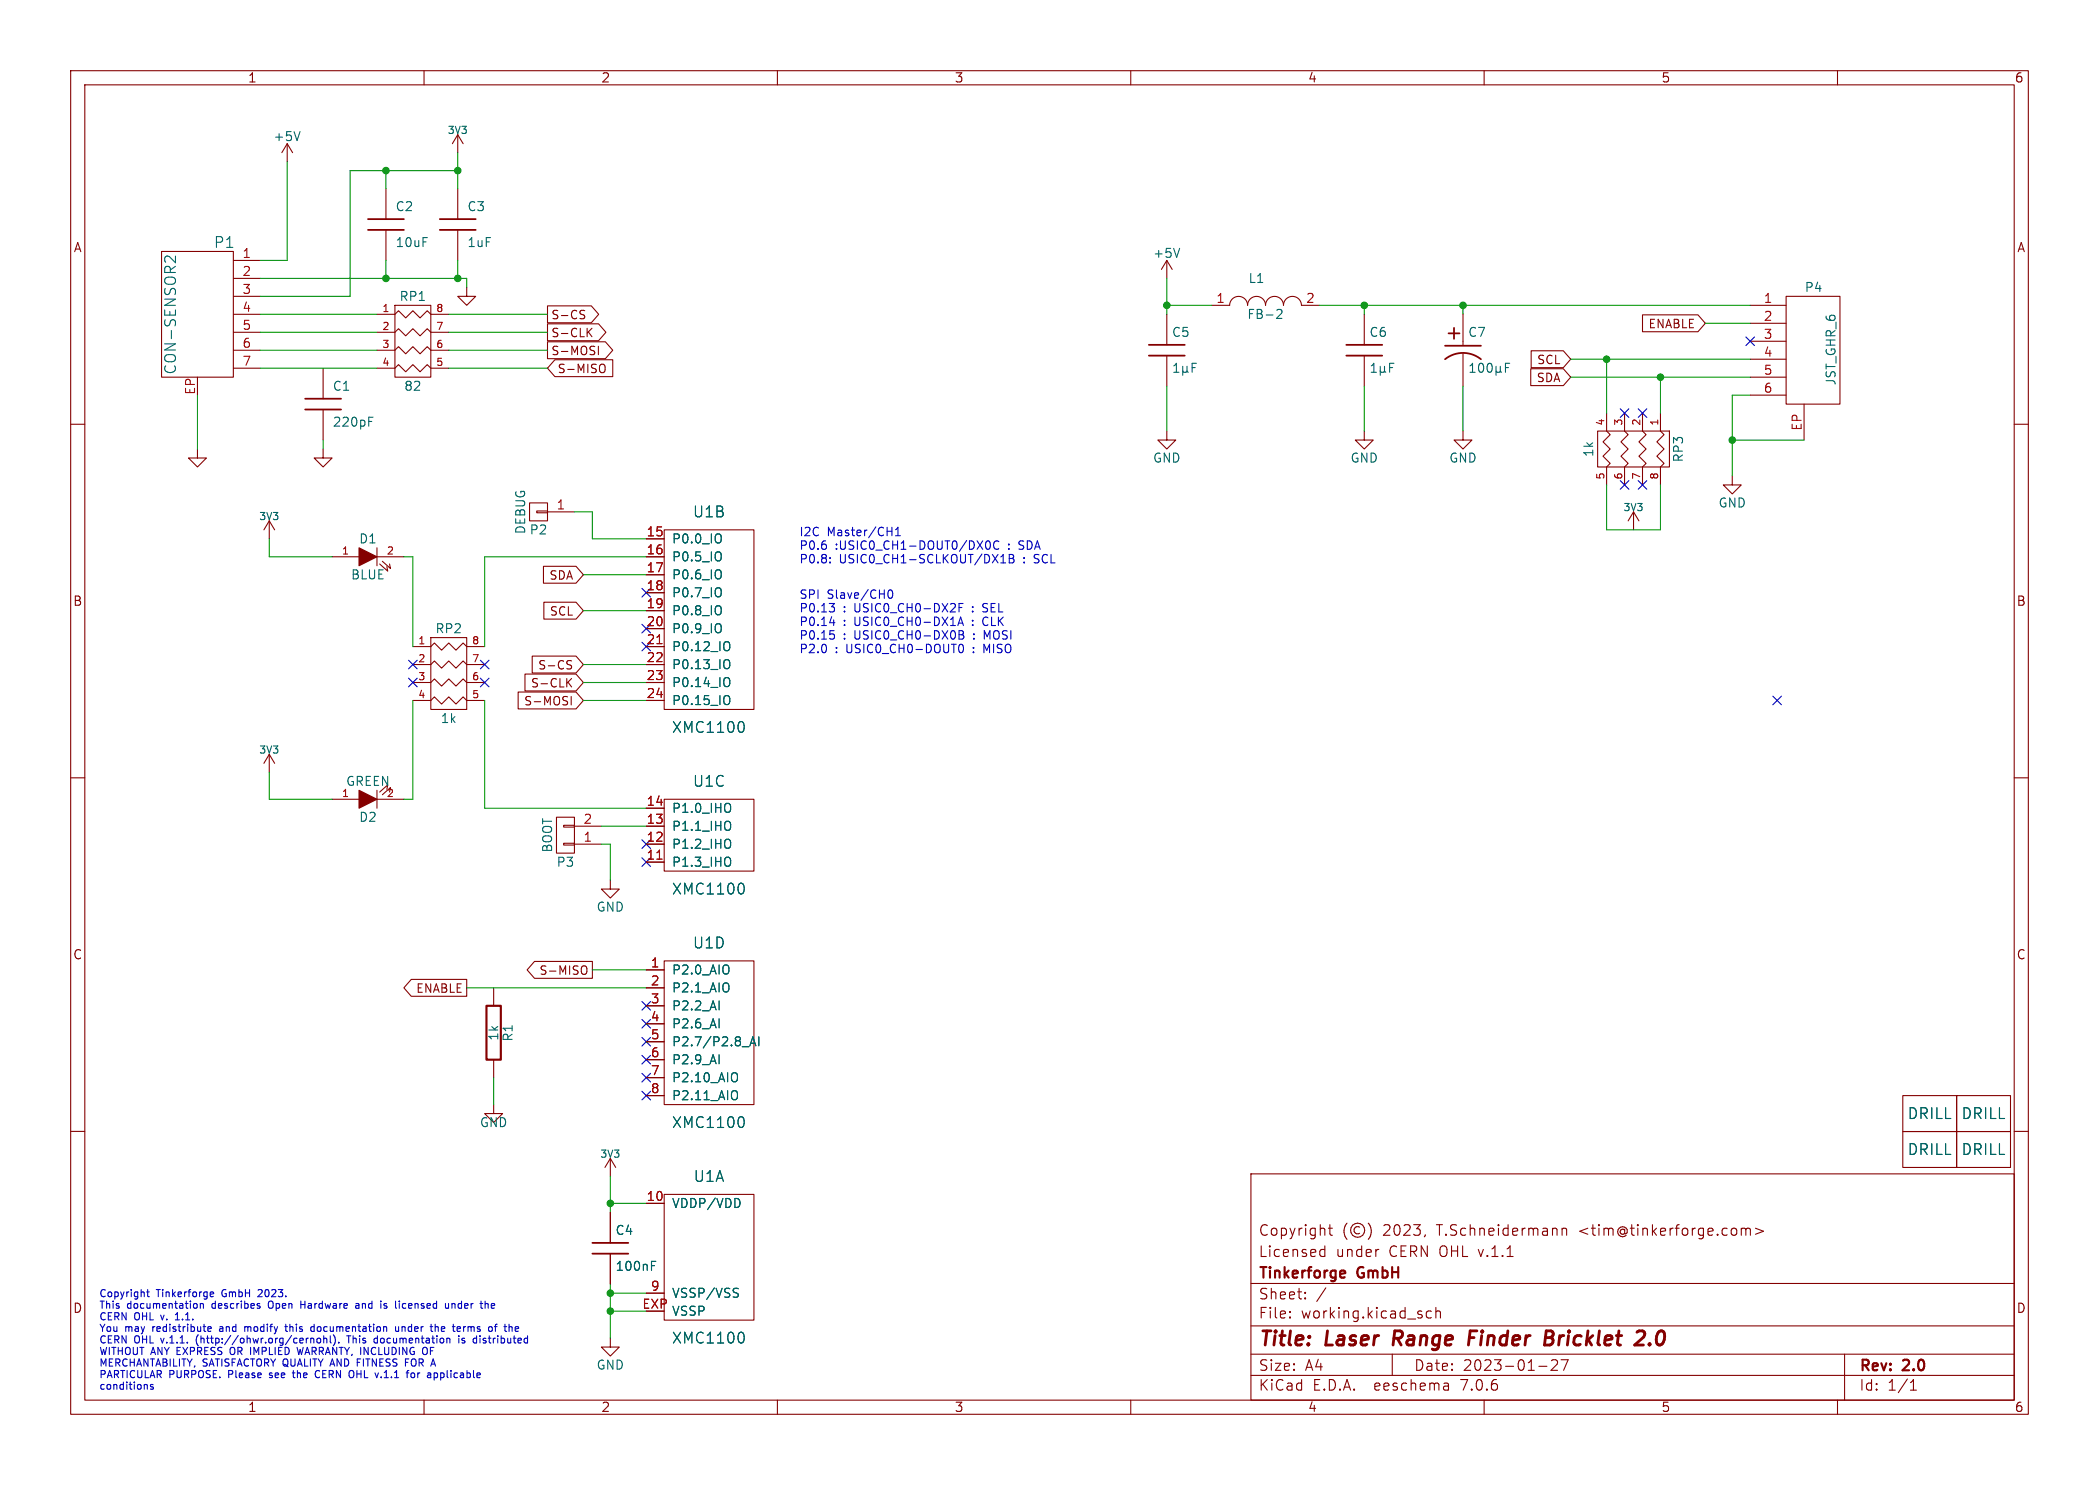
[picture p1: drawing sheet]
<svg xmlns="http://www.w3.org/2000/svg" width="297mm" height="210mm" viewBox="0 0 297 210" stroke-linecap="round" stroke-linejoin="round" font-family="sans-serif">
<g fill="none" stroke="#840000" stroke-width=".15">
<path d="M10 10h277v190h-277zM12 12h273v186h-273zM60 10v2M64.8 19.1l-.8 1.2M64.8 19.1v2.5M64.8 19.1l.7 1.2M110 10v2M160 10v2M210 10v2M260 10v2M22.9 35.6h10.1v17.7h-10.1zM33 36.8h3.8"/>
<path d="M33 39.4h3.8M40.6 20.3l-.7 1.3M40.6 20.3v2.6M40.6 20.3l.8 1.3M54.6 26.7v4.3M54.6 32.5v4.3M64.8 26.7v4.3M64.8 32.5v4.3M165.1 36.8v2.6M165.1 36.8l-.8 1.3M165.1 36.8l.8 1.3M10 60h2"/>
<path d="M33 44.5h3.8M33 47h3.8M33 49.5h3.8M33 52.1h3.8M33 41.9h3.8M45.7 52.1v4.3M45.7 57.9v4.3M53.3 52.1h2.6l.5-.5 1 1 1-1 1 1 1.1-1 .5 .5h2.5M53.3 49.5h2.6l.5-.5 1 1 1-1 1 1 1.1-1 .5 .5h2.5M53.3 47h2.6l.5-.5 1 1 1-1 1 1 1.1-1 .5 .5h2.5M53.3 44.5h2.6l.5-.6 1 1.1 1-1.1 1 1.1 1.1-1.1 .5 .6h2.5M55.9 43.2h5.1v10.1h-5.1z"/>
<path d="M66 40.6v1.3h1.3l-1.3 1.3-1.2-1.3h1.2M77.5 45.8h7.2l1 1.2-1 1.2h-7.2zM77.5 43.3h6.2l1 1.2-1 1.1h-6.2zM77.5 48.3h8.2l1 1.2-1 1.2h-8.2zM78.5 50.9h8.2v2.4h-8.2l-1-1.2zM82.3 44.5l.3 .1 .1 .3-.2 .2h-.3M82.3 43.9h.4M83.2 46.9l.6 .7M83.8 46.4l-.7 .7M84.7 49v1.2M85.1 51.5a.4 .4 0 0 1 .5 .4v.4a.4 .4 0 0 1-.5 .4M165.1 44.5v4.3"/>
<path d="M165.1 50.3v4.3M171.4 43.2h2.6a1.27 1.27 0 0 1 1.3-1.3 1.27 1.27 0 0 1 1.2 1.3 1.27 1.27 0 0 1 1.3-1.3 1.27 1.27 0 0 1 1.3 1.3 1.27 1.27 0 0 1 1.2-1.3 1.27 1.27 0 0 1 1.3 1.3 1.27 1.27 0 0 1 1.3-1.3 1.27 1.27 0 0 1 1.2 1.3h2.6M193 44.5v4.3M193 50.3v4.3M207 44.5v4.3M207 50v4.6M216.6 52.1h4.6l1 1.2-1 1.2h-4.6zM216.7 49.6h4.5l1 1.2-1 1.2h-4.5zM227.3 58.4v2.6l.5 .5-1 1 1 1-1 1 1 1-.5 .5v2.6M229.9 58.4v2.6l.5 .5-1 1 1 1-1 1 1 1-.5 .5v2.6M232.4 44.5h7.9l1 1.2-1 1.2h-7.9zM232.4 58.4v2.6l.5 .5-1 1 1 1-1 1 1 1-.5 .5v2.6"/>
<path d="M234.9 58.4v2.6l.6 .5-1.1 1 1.1 1-1.1 1 1.1 1-.6 .5v2.6M247.6 43.2h5.1M247.6 45.7h5.1M247.6 48.3h5.1M247.6 50.8h5.1M247.6 53.3h5.1M247.6 55.9h5.1M252.7 41.9h7.6v15.3h-7.6zM255.3 57.2v5M285 60h2M27.9 63.5v1.3h1.3l-1.3 1.2-1.2-1.2h1.2M38.1 73.7l-.8 1.2"/>
<path d="M38.1 73.7v2.5M38.1 73.7l.8 1.2M45.7 63.5v1.3h1.3l-1.3 1.2-1.3-1.2h1.3M47 78.7h3.8M53.3 77.5v2.5M53.3 78.7h3.8M53.7 79.8l1.2 1-.2-.7M54.1 79.4l1.1 1-.1-.6M74.9 71.1h2.6v2.6h-2.6zM75.9 72.3h1.6v.2h-1.6zM77.5 72.4h3.8M91.4 76.2h2.6"/>
<path d="M91.4 78.7h2.6M94 74.9h12.7v25.4h-12.7zM165.1 61v1.2h1.3l-1.3 1.3-1.3-1.3h1.3M193 61v1.2h1.3l-1.3 1.3-1.2-1.3h1.2M207 61v1.2h1.3l-1.3 1.3-1.3-1.3h1.3M226.1 61h10.1v5h-10.1zM231.1 72.4l-.7 1.3M231.1 72.4v2.5M231.1 72.4l.8 1.3M245.1 67.3v1.3h1.3l-1.3 1.3-1.3-1.3h1.3M58.4 99.1h2.6l.5-.5 1 1 1-1 1 1 1-1 .5 .5h2.6M58.4 96.5h2.6l.5-.5 1 1 1-1 1 1 1-1 .5 .5h2.6"/>
<path d="M58.4 94h2.6l.5-.5 1 1 1-1 1 1 1-1 .5 .5h2.6M58.4 91.4h2.6l.5-.5 1 1 1-1 1 1 1-1 .5 .5h2.6M61 90.2h5v10.1h-5zM73.3 97.9h8.2l1 1.2-1 1.2h-8.2zM74.3 95.3h7.2l1 1.2-1 1.2h-7.2zM75.3 92.8h6.2l1 1.2-1 1.2h-6.2zM76.9 80.1h4.6l1 1.2-1 1.2h-4.6zM77 85.2h4.5l1 1.2-1 1.2h-4.5zM80.4 96.5l.5 .6M80.4 94l.4 .1 .1 .3-.2 .2h-.3M80.4 93.4l.5 .1M80.8 98.5v1.2"/>
<path d="M80.9 96l-.7 .6M91.4 81.3h2.6M91.4 83.8h2.6M91.4 86.4h2.6M91.4 88.9h2.6M91.4 91.4h2.6M91.4 94h2.6M91.4 96.5h2.6M91.4 99.1h2.6M10 110h2M38.1 106.7v2.5M38.1 106.7l-.8 1.3"/>
<path d="M38.1 106.7l.8 1.3M47 113h3.8M53.3 111.8v2.5M53.3 113h3.8M54.7 111.6l.2-.6-1.2 1M55.1 112l.1-.6-1.1 1M78.7 115.6h2.6v5.1h-2.6zM79.8 116.7h1.5v.3h-1.5zM79.8 119.3h1.5v.2h-1.5zM81.3 119.4h3.8M81.3 116.8h3.8M91.4 119.4h2.6"/>
<path d="M91.4 116.8h2.6M91.4 114.3h2.6M94 113h12.7v10.2h-12.7zM285 110h2M58.2 138.5h7.8v2.4h-7.8l-1.1-1.2zM69.8 139.7v2.5M75.6 136h8.2v2.4h-8.2l-1-1.2zM82.5 136.6a.4 .4 0 0 1 .5 .4v.4a.4 .4 0 0 1-.5 .4M86.4 124.5v1.2h1.2l-1.2 1.3-1.3-1.3h1.3M91.4 121.9h2.6M91.4 137.2h2.6M91.4 139.7h2.6"/>
<path d="M94 135.9h12.7v20.3h-12.7zM10 160h2M69.8 156.2v1.3h1.3l-1.3 1.3-1.2-1.3h1.2M69.8 149.9v2.5M91.4 142.2h2.6M91.4 144.8h2.6M91.4 147.3h2.6M91.4 149.9h2.6M91.4 152.4h2.6M91.4 154.9h2.6M269.2 154.9h7.7v5.1h-7.7zM276.9 154.9h7.6v5.1h-7.6z"/>
<path d="M285 160h2M86.4 163.8v2.6M86.4 171.5v4.3M86.4 177.3v4.3M86.4 163.8l-.8 1.3M86.4 163.8l.7 1.3M91.4 170.2h2.6M94 168.9h12.7v17.8h-12.7zM177 166h108v32h-108zM186.9 177.6l.1 .1 .5-.1M186.9 176.8l.1-.1 .5 .1M187.5 176.2v1.5"/>
<path d="M188 173.7h.5M188.2 173.2v1.3v.1l.3 .1M190.6 173a1.72 1.72 0 0 0 0 2.3M192.4 173.6a.52 .52 0 0 0-.8 .4 .52 .52 0 0 0 .8 .4M193.6 173a1.72 1.72 0 0 1 0 2.3M195 176.7h.1M201.7 174.6l-.2 .3M221 173.8a.37 .37 0 0 1 .7 .1v.8M221 173.7v1M246.4 173.8a.37 .37 0 0 1 .6 .1M246.4 173.7v1M247 173.9l.2-.2 .4 .1 .1 .9"/>
<path d="M247 173.9v.8M248.4 173.7l1.1 .4-1.1 .5M269.2 160h7.7v5.1h-7.7zM276.9 160h7.6v5.1h-7.6zM60 198v2M86.4 189.2v1.3h1.2l-1.2 1.3-1.3-1.3h1.3M91.4 182.9h2.6M110 198v2M160 198v2M177 194.5h108M177 191.5h108M177 187.5h108"/>
<path d="M177 181.5h108M182.5 186.3h.1l-.1 .1M182.5 186.3v.1M182.5 185.5v.1M182.5 185.5h.1l-.1 .1M184.7 183.6v.1M184.7 183.6h-.1l.1 .1M184.7 182.8v.1M184.7 182.8h-.1l.1 .1M187.6 182.1l-1.3 2M197 191.5v3M202.5 185.5l-.4-.1-.3 .3v.4l.2 .2 .1 .1 .4-.1"/>
<path d="M203.2 185.5a.37 .37 0 0 1 .6 .1v.8M203.2 184.9v1.5M204.9 195.7l.1 .9M205 196.5l-.2 .1M205 196h-.2M210 198v2M217.7 193.2h1.2M219.5 192.4l.2-.1 .5 .1a.41 .41 0 0 1 .1 .5l-.8 .9h.9M220.9 192.3h1l-.7 1.5M260 198v2M261 191.5v6.5M270.3 196.6h.9"/>
<path d="M270.3 195.5l.4-.4v1.5"/>
<circle cx="192.1" cy="174" r="1"/>
</g>
<path d="M197.4 188.2l-.3 2M207.9 189.2h.7M209 188.2h-1l-.2 2M218.7 189.2h.6M218.8 188.2h.7a.49 .49 0 0 1 .3 .5 .49 .49 0 0 1-.5 .5M219.3 189.2l.3 .1a.58 .58 0 0 1-.3 .9h-.8M232.4 188.2a.45 .45 0 0 1 .3 .6l-.1 .3-1.3 1.1h1.2M233.4 190l.1 .1-.1 .1M233.4 190l-.1 .1 .1 .1M233.4 190v.2" fill="none" stroke="#840000" stroke-width=".4"/>
<path d="M68.8 142.2h2.1v7.7h-2.1zM190.1 179.7l.2 .1v.2l-.7 .2M190.3 180.6l-.2 .1" fill="none" stroke="#840000" stroke-width=".3"/>
<g fill="none" stroke="#006464" stroke-width=".15">
<path d="M42.5 18.6l-.5 1.3M24.8 36.2v1l-.8-.9a.41 .41 0 0 0-.7 .2v.4M166.9 35.1l-.4 1.3M52.2 59.6h.4M52.2 59h.6M166.1 52.6h.7M166.1 51.7l.4-.3v1.2M167.4 52.5l.1 .1h.3l.2-.1M167.4 51.8v1.3M168 52.5l.1 .1M168 51.8v.7M168.7 52h.4"/>
<path d="M169.3 51.4h-.6v1.2M180.7 43.8h.5l.1 .1 .1 .2-.1 .2-.7 .7h.8M194 52.6h.8M194 51.7l.4-.3v1.2M195.3 52.5l.2 .1h.2l.2-.1M195.3 51.8v1.3M195.9 52.5l.2 .1M195.9 51.8v.7M196.6 52h.5M197.2 51.4h-.6v1.2M208 52.6h.7M208 51.7l.4-.3v1.2"/>
<path d="M209.3 51.5l.2-.1a.69 .69 0 0 1 .3 1.1l-.2 .1a.68 .68 0 0 1-.3-1.1zM210.6 51.4h.1a.69 .69 0 0 1 .3 1.1l-.2 .1a.69 .69 0 0 1-.3-1.1zM211.7 52.5l.2 .1h.2l.2-.1M211.7 51.8v1.3M212.3 52.5l.2 .1M212.3 51.8v.7M213 52h.4M213.6 51.4h-.6v1.2M102 75.7v.9M102 78.2v.9M102 80.8v.9M102 83.3v.9"/>
<path d="M102 85.9v.9M102 88.4v.9M103 90.7l.1 .1a.81 .81 0 0 1-.1 1.2M103 93.3l.1 .1a.81 .81 0 0 1-.1 1.2M103 95.8l.1 .1a.81 .81 0 0 1-.1 1.2M103 98.4h.1a.81 .81 0 0 1-.1 1.2M103.2 113.7a.9 .9 0 0 1 0 1.1M103.2 116.2a.9 .9 0 0 1 0 1.2M103.2 118.8a.9 .9 0 0 1 0 1.1M105.1 102.1a1.14 1.14 0 0 1 0 1.4M103.2 121.3a.9 .9 0 0 1 0 1.1M105.1 125a1.14 1.14 0 0 1 0 1.4"/>
<path d="M104.2 151.8a.9 .9 0 0 1 0 1.1M104.2 154.3a.9 .9 0 0 1 0 1.2M105 148h1M105.1 158a1.14 1.14 0 0 1 0 1.4M106.1 147.9l.4-1.3 .4 1.3M106.2 147.5h.6M107.4 146.6v1.3M92.2 179h.4M92.2 178.4h.6M104.7 169.8v.7M104 182.2l.5 .1M104.2 182.9l.3 .2-.1 .2-.2 .2"/>
<path d="M105.1 188.5a1.14 1.14 0 0 1 0 1.4"/>
</g>
<g fill="#840000" stroke="#840000" stroke-width=".15">
<path d="M50.8 111.8l2.5 1.2-2.5 1.3z"/>
<path d="M50.8 77.5l2.5 1.2-2.5 1.3z"/>
</g>
<g fill="none" stroke="#840000" stroke-width=".25">
<path d="M52.1 32.5h5M52.1 31h5M62.2 32.5h5.1M62.2 31h5.1M43.2 57.9h5.1M43.2 56.4h5.1M162.6 50.3h5M162.6 48.8h5M190.5 50.3h5.1M190.5 48.8h5.1M204.5 48.9h5M204.5 50.8a4.1 4.1 0 0 1 5 0"/>
<path d="M83.8 177.3h5.1M83.8 175.8h5.1"/>
</g>
<path d="M93 91h.7M93 121.5h.7" fill="none" stroke="#a90000" stroke-width=".15"/>
<g fill="none" stroke="#0000c2" stroke-width=".15">
<path d="M117.5 79.5v.1M117.5 78.9v.1M125.5 75.1h.7M126.2 74.6v1.2M126.7 75.8h.7M126.7 74.9l.4-.3v1.2M139.6 76.6l.1-.1a.64 .64 0 0 1 .4 .6 .64 .64 0 0 1-.4 .6l-.1-.1-.1-.4zM141.3 76.6a.48 .48 0 0 0-.6 0 .48 .48 0 0 0-.1 .6 .45 .45 0 0 0 .2 .4 .45 .45 0 0 0 .5 0M141.6 79.6h.7M141.6 78.8l.4-.4v1.2M142.8 78.4v1.2h.5l.2-.2a.31 .31 0 0 0-.3-.4M142.8 79h.4"/>
<path d="M143.2 78.4l.2 .2v.3l-.2 .1M117.4 88.1h.7M117.5 89.2h.5M117.8 85.8l.3 .2v.3l-.3 .2M117.8 89.6l.3 .3v.3l-.3 .2M118 87.7v.8M118.1 85.3l-.4 .5M125.8 83.5l.1-.1a.64 .64 0 0 1 .4 .6 .64 .64 0 0 1-.4 .6l-.1-.1-.2-.3zM135.5 88.5l.4-1.2 .4 1.2M135.6 88.1h.6M135.7 85.9h.4M135.7 89.2h.4l.2 .1v.2l-.2 .3a.32 .32 0 0 1 .3 .2 .32 .32 0 0 1-.2 .4h-.5z"/>
<path d="M135.7 91.3l.2-.2a.64 .64 0 0 1 .4 .6 .64 .64 0 0 1-.4 .6l-.2-.2M135.7 89.8h.4M136.3 85.3h-.6v1.2M137.6 86.4v.1M137.6 85.8v.1M137.6 87.7v.1M137.6 88.3v.2M137.7 92.2v.1M137.7 91.6v.1M137.8 90.3v.1M137.8 89.6v.2M139.1 86.5h.1"/>
<path d="M139.1 85.5v.3M139.1 87.6v.6M139.6 92l-.4-.9v1.2M139.7 90l-.4-.8v1.2M20.7 195.8l.1 .1v.6M20.7 182.7h.4M20.9 182.4v.8l.2 .2M21.7 195.8h-.3l-.1 .1v.2l.4 .1v.2h-.4M24.8 186.7h.6M25 185.8l-.2 .1M27.6 184.3l.2 .1 .1 .1v.4l-.3 .1M27.8 189.2v.7"/>
<path d="M28.3 184.4l.2-.1 .2 .1 .1 .6M28.3 184.3v.7M29.4 187.9h.5l-.1-.2-.2-.1-.2 .2 .1 .4h.3M29.7 182.8l.2-.1h.2l.1 .1v.1l-.5 .1M29.7 183.2l.2 .2 .3-.1M31.1 187.9v.3M32.6 190.7v.7M34.6 187.6v.7M34.9 187.6l-.3 .1M36.6 182.4l-.1 .1M36.7 184.7l.1 .1-.1 .2M36.7 184.3l.1 .1"/>
<path d="M37.1 182.8l-.6 .6h.6M38 184.1v.8M38.1 194.8h.1M38.2 194.2v.2M40.3 187.6h.4M40.4 187.3v.8l.3 .2M41.4 194.2h.3M41.5 193.8v.9l.2 .1M42 190.5l.3 1.1 .2-.8 .2 .8M42.6 184v1M42.6 184.5h.5M44 188.1l.2 .2 .3-.1"/>
<path d="M44 189.2v.7M44 189.3l.1-.1 .3 .1v.6M44.5 187.7l-.3-.1-.2 .2M44.5 187.3v1M44.8 193.9a.5 .5 0 0 0-.2 .6 .5 .5 0 0 0 .6 .3M44.9 189.3l.3-.1 .2 .2v.3l-.2 .2h-.3l-.1-.2zM45.8 189.3l.2-.1 .2 .1v.6M45.8 188.9v1M46.7 188.9v.9l.2 .1M47.2 188.8a1.19 1.19 0 0 1 0 1.5M47.9 189.8v.1M49.3 188.9v1"/>
<path d="M49.9 193.9a.72 .72 0 0 1 0 .9M50.4 184.4h.3l.1 .6M50.5 192.7h.4M50.8 184.6h-.3l-.2 .2 .2 .2h.3M53 189.8l.1 .1h.3M53.4 189.3l-.3-.1-.1 .1M53.4 188.9v1M54.3 185h.4M54.7 184.4l-.2-.1-.2 .2 .1 .1 .3 .1M56 187.6v.6l.3 .1 .1-.1M56.4 187.6v.7M56.5 184v.1"/>
<path d="M56.9 187.6v.7M57 184.4l-.1 .1 .1 .5M57 187.6l-.1 .1M57.4 192.7h.3M58.2 194.2h.3l.2 .1v.3l-.2 .2h-.3l-.1-.2zM60.3 190.6a.72 .72 0 0 1 0 .9M61.4 194.2h.3l.2 .1-.1 .5h-.4M61.6 187.7l.1-.1 .3 .1v.6M61.6 187.3v1M63 184.3l.1 .7h.2l.2-.1M63.5 184.3v.7M63.5 189.2l.2 .2v.5"/>
<path d="M64 184.3v.7M64.3 184.4l-.2-.1-.1 .1M64.9 188.9v.1M64.9 189.2v.7M65 187.6l.2 .3h-.5M65.1 188.2l-.1 .1M65.4 189.9h.3M65.6 187.6v.7M65.6 187.7v.1M65.7 189.3l-.2-.1-.1 .2v.1l.3 .1M67.9 188.9v.1M67.9 189.2v.7"/>
<path d="M68.8 184.3l.3 .2v.5M69.6 184.4v.6M70 187.6h.3M70 184.6l-.5 .1M70.3 187.3l-.2 .1v.9M72.9 188.2h.4M72.9 187.7l.3-.1 .2 .3h-.5"/>
</g>
<g fill="none" stroke="#009600" stroke-width=".15">
<path d="M36.8 39.4h29.2v1.2M40.6 22.9v13.9h-3.8M54.6 24.1v2.6M54.6 36.8v2.6M64.8 21.6v5.1M64.8 36.8v2.6M64.8 24.1h-15.3v17.8h-12.7M165.1 39.4v5.1M27.9 55.9v7.6M36.8 49.5h16.5M36.8 52.1h16.5M36.8 44.5h16.5"/>
<path d="M36.8 47h16.5M63.5 49.5h14M63.5 52.1h14M63.5 44.5h14M63.5 47h14M165.1 43.2h6.3M165.1 54.6v6.4M186.7 43.2h60.9M193 43.2v1.3M193 54.6v6.4M207 43.2v1.3M207 54.6v6.4"/>
<path d="M222.2 53.3h25.4M222.2 50.8h25.4M227.3 50.8v7.6M234.9 53.3v5.1M241.3 45.7h6.3M247.6 55.9h-2.5v11.4M38.1 76.2v2.5h8.9M45.7 62.2v1.3M57.1 78.7h1.3v12.7M81.3 72.4h2.5v3.8h7.6M91.4 78.7h-22.8v12.7M227.3 68.6v6.3h7.6v-6.3"/>
<path d="M245.1 62.2h10.2M58.4 99.1v13.9h-1.3M68.6 99.1v15.2h22.8M82.5 96.5h8.9M82.5 81.3h8.9M82.5 99.1h8.9M82.5 86.4h8.9M82.5 94h8.9M38.1 109.2v3.8h8.9M85.1 119.4h1.3v5.1M85.1 116.8h6.3M66 139.7h25.4"/>
<path d="M83.8 137.2h7.6M69.8 152.4v3.8M86.4 166.4v5.1M86.4 170.2h5M86.4 181.6v7.6M86.4 185.4h5M86.4 182.9h5"/>
</g>
<g fill="none" stroke="#000084" stroke-width=".15">
<path d="M229.3 57.8l1.2 1.2M230.5 57.8l-1.2 1.2M231.8 57.8l1.2 1.2M233 57.8l-1.2 1.2M247 47.7l1.3 1.2M248.3 47.7l-1.3 1.2M229.3 68l1.2 1.2M230.5 68l-1.2 1.2M231.8 68l1.2 1.2M233 68l-1.2 1.2M57.8 95.9l1.2 1.2M57.8 93.4l1.2 1.2"/>
<path d="M59 95.9l-1.2 1.2M59 93.4l-1.2 1.2M68 95.9l1.2 1.2M68 93.4l1.2 1.2M69.2 95.9l-1.2 1.2M69.2 93.4l-1.2 1.2M90.8 90.8l1.2 1.2M90.8 88.3l1.2 1.2M90.8 83.2l1.2 1.2M92 90.8l-1.2 1.2M92 88.3l-1.2 1.2M92 83.2l-1.2 1.2"/>
<path d="M250.9 98.5l1.2 1.2M252.1 98.5l-1.2 1.2M90.8 118.8l1.2 1.2M92 118.8l-1.2 1.2M90.8 121.3l1.2 1.2M92 121.3l-1.2 1.2M90.8 141.6l1.2 1.2M90.8 151.8l1.2 1.2M90.8 146.7l1.2 1.2M90.8 144.2l1.2 1.2M90.8 149.3l1.2 1.2M90.8 154.3l1.2 1.2"/>
<path d="M92 141.6l-1.2 1.2M92 151.8l-1.2 1.2M92 146.7l-1.2 1.2M92 144.2l-1.2 1.2M92 149.3l-1.2 1.2M92 154.3l-1.2 1.2"/>
</g>
<g fill="#009600" stroke="#009600" stroke-width=".15">
<circle cx="86.4" cy="185.4" r=".46"/>
<circle cx="86.4" cy="182.9" r=".46"/>
<circle cx="86.4" cy="170.2" r=".46"/>
<circle cx="234.9" cy="53.3" r=".46"/>
<circle cx="245.1" cy="62.2" r=".46"/>
<circle cx="227.3" cy="50.8" r=".46"/>
<circle cx="64.8" cy="24.1" r=".46"/>
<circle cx="54.6" cy="39.4" r=".46"/>
<circle cx="54.6" cy="24.1" r=".46"/>
<circle cx="165.1" cy="43.2" r=".46"/>
<circle cx="193" cy="43.2" r=".46"/>
<circle cx="207" cy="43.2" r=".46"/>
<circle cx="64.8" cy="39.4" r=".46"/>
</g>
<g font-size="2.8" fill="#840000">
<text x="204.3" y="48.4">+</text>
<text x="178" y="190.9">Title:</text>
<text x="187.7" y="190.9">Laser</text>
<text x="198" y="190.9">Range</text>
<text x="209.4" y="190.9">Finder</text>
<text x="221" y="190.9">Bricklet</text>
<text x="234.8" y="190.9">2.0</text>
</g>
<g font-size="2.1" fill="#006464">
<text x="30.2" y="35.3">P1</text>
<text x="25.1" y="53.1" transform="rotate(-90 25.1 53.1)">CON-SENSOR2</text>
<text x="98" y="73.4">U1B</text>
<text x="95" y="103.9">XMC1100</text>
<text x="98" y="111.5">U1C</text>
<text x="95" y="126.7">XMC1100</text>
<text x="98" y="134.3">U1D</text>
<text x="95" y="159.7">XMC1100</text>
<text x="269.9" y="158.5">DRILL</text>
<text x="277.5" y="158.5">DRILL</text>
<text x="98.1" y="167.4">U1A</text>
<text x="269.9" y="163.6">DRILL</text>
<text x="277.5" y="163.6">DRILL</text>
<text x="95" y="190.2">XMC1100</text>
</g>
<g font-size="2.1" fill="#840000">
<text x="178" y="178">Licensed</text>
<text x="178" y="175">Copyright</text>
<text x="189" y="178">under</text>
<text x="195.7" y="175">2023,</text>
<text x="196.6" y="178">CERN OHL v.1.1</text>
<text x="203.5" y="175">T.Schneidermann</text>
<text x="223.7" y="175">&lt;tim@tinkerforge.com&gt;</text>
<text x="178" y="184">Sheet:</text>
<text x="178" y="181.2">Tinkerforge</text>
<text x="192.2" y="181.2">GmbH</text>
<text x="178" y="186.7">File:</text>
<text x="184.1" y="186.7">working.kicad_sch</text>
<text x="178" y="196.9">KiCad</text>
<text x="178" y="194.1">Size:</text>
<text x="184.7" y="194.1">A4</text>
<text x="185.7" y="196.9">E.D.A.</text>
<text x="194.6" y="196.9">eeschema</text>
<text x="200" y="194.1">Date:</text>
<text x="207" y="196.9">7.0.6</text>
<text x="207" y="194.1">2023-01-27</text>
<text x="263" y="194.3">Rev:</text>
<text x="263" y="196.9">Id:</text>
<text x="267.1" y="196.9">1/1</text>
<text x="269.4" y="194.3">2.0</text>
</g>
<g font-size="1.8" fill="#840000">
<text x="35" y="11.9">1</text>
<text x="85" y="11.9">2</text>
<text x="135" y="11.9">3</text>
<text x="185" y="11.9">4</text>
<text x="235" y="11.9">5</text>
<text x="285" y="11.9">6</text>
<text x="10.3" y="35.9">A</text>
<text x="285.3" y="35.9">A</text>
<text x="10.3" y="85.9">B</text>
<text x="285.3" y="85.9">B</text>
<text x="10.3" y="135.9">C</text>
<text x="285.3" y="135.9">C</text>
<text x="10.3" y="185.9">D</text>
<text x="285.3" y="185.9">D</text>
<text x="35" y="199.9">1</text>
<text x="85" y="199.9">2</text>
<text x="135" y="199.9">3</text>
<text x="185" y="199.9">4</text>
<text x="235" y="199.9">5</text>
<text x="285" y="199.9">6</text>
</g>
<g font-size="1.8" fill="#006464">
<text x="38.6" y="20.2">+5V</text>
<text x="55.9" y="30.1">C2</text>
<text x="55.9" y="35.2">10uF</text>
<text x="66" y="30.1">C3</text>
<text x="66" y="35.2">1uF</text>
<text x="163.1" y="36.7">+5V</text>
<text x="176.6" y="40.2">L1</text>
<text x="255.3" y="41.5">P4</text>
<text x="56.4" y="42.8">RP1</text>
<text x="165.7" y="47.9">C5</text>
<text x="176.4" y="45.3">FB-2</text>
<text x="193.7" y="47.9">C6</text>
<text x="207.7" y="47.9">C7</text>
<text x="47" y="55.5">C1</text>
<text x="57.1" y="55.5">82</text>
<text x="259.9" y="54.6" transform="rotate(-90 259.9 54.6)">JST_GHR_6</text>
<text x="47" y="60.6">220pF</text>
<text x="163.1" y="65.6">GND</text>
<text x="191" y="65.6">GND</text>
<text x="205" y="65.6">GND</text>
<text x="225.7" y="64.7" transform="rotate(-90 225.7 64.7)">1k</text>
<text x="238.4" y="65.5" transform="rotate(-90 238.4 65.5)">RP3</text>
<text x="243.1" y="72">GND</text>
<text x="50.7" y="77.1">D1</text>
<text x="74.5" y="75.6" transform="rotate(-90 74.5 75.6)">DEBUG</text>
<text x="74.9" y="75.8">P2</text>
<text x="95" y="77.1">P0.0_IO</text>
<text x="49.6" y="82.1">BLUE</text>
<text x="95" y="79.6">P0.5_IO</text>
<text x="95" y="82.1">P0.6_IO</text>
<text x="61.5" y="89.8">RP2</text>
<text x="95" y="84.7">P0.7_IO</text>
<text x="95" y="87.2">P0.8_IO</text>
<text x="95" y="89.8">P0.9_IO</text>
<text x="95" y="92.3">P0.12_IO</text>
<text x="95" y="94.8">P0.13_IO</text>
<text x="95" y="97.4">P0.14_IO</text>
<text x="95" y="99.9">P0.15_IO</text>
<text x="62.3" y="102.5">1k</text>
<text x="48.9" y="111.4">GREEN</text>
<text x="50.7" y="116.4">D2</text>
<text x="95" y="117.7">P1.1_IHO</text>
<text x="95" y="115.2">P1.0_IHO</text>
<text x="78.3" y="120.7" transform="rotate(-90 78.3 120.7)">BOOT</text>
<text x="78.7" y="122.8">P3</text>
<text x="95" y="122.8">P1.3_IHO</text>
<text x="95" y="120.2">P1.2_IHO</text>
<text x="84.3" y="129.1">GND</text>
<text x="95" y="138">P2.0_AIO</text>
<text x="95" y="140.6">P2.1_AIO</text>
<text x="95" y="143.1">P2.2_AI</text>
<text x="70.7" y="147.3" transform="rotate(-90 70.7 147.3)">1k</text>
<text x="72.7" y="147.4" transform="rotate(-90 72.7 147.4)">R1</text>
<text x="95" y="145.6">P2.6_AI</text>
<text x="95" y="148.2">P2.7/P2.8_AI</text>
<text x="95" y="150.7">P2.9_AI</text>
<text x="95" y="153.3">P2.10_AIO</text>
<text x="95" y="155.8">P2.11_AIO</text>
<text x="67.8" y="159.6">GND</text>
<text x="95" y="171">VDDP/VDD</text>
<text x="87" y="174.9">C4</text>
<text x="87" y="179.9">100nF</text>
<text x="95" y="183.7">VSSP/VSS</text>
<text x="95" y="186.3">VSSP</text>
<text x="84.3" y="193.9">GND</text>
</g>
<g font-size="1.8" fill="#a90000">
<text x="34.2" y="36.6">1</text>
<text x="34.2" y="39.1">2</text>
<text x="34.2" y="41.7">3</text>
<text x="34.2" y="44.2">4</text>
<text x="34.2" y="46.7">5</text>
<text x="172" y="42.9">1</text>
<text x="184.7" y="42.9">2</text>
<text x="249.5" y="42.9">1</text>
<text x="249.5" y="45.5">2</text>
<text x="34.2" y="49.3">6</text>
<text x="34.2" y="51.8">7</text>
<text x="249.5" y="48">3</text>
<text x="249.5" y="50.5">4</text>
<text x="249.5" y="53.1">5</text>
<text x="27.7" y="55.9" transform="rotate(-90 27.7 55.9)">EP</text>
<text x="249.5" y="55.6">6</text>
<text x="255" y="61" transform="rotate(-90 255 61)">EP</text>
<text x="78.7" y="72.1">1</text>
<text x="91.4" y="75.9">15</text>
<text x="91.4" y="78.5">16</text>
<text x="91.4" y="81">17</text>
<text x="91.4" y="83.6">18</text>
<text x="91.4" y="86.1">19</text>
<text x="91.4" y="88.6">20</text>
<text x="91.4" y="91.2">21</text>
<text x="91.4" y="93.7">22</text>
<text x="91.4" y="96.3">23</text>
<text x="91.4" y="98.8">24</text>
<text x="82.5" y="119.1">1</text>
<text x="82.5" y="116.6">2</text>
<text x="91.4" y="119.1">12</text>
<text x="91.4" y="116.6">13</text>
<text x="91.4" y="114">14</text>
<text x="91.4" y="121.7">11</text>
<text x="92" y="136.9">1</text>
<text x="92" y="139.4">2</text>
<text x="92" y="142">3</text>
<text x="92" y="144.5">4</text>
<text x="92" y="147.1">5</text>
<text x="92" y="149.6">6</text>
<text x="92" y="152.1">7</text>
<text x="92" y="154.7">8</text>
<text x="91.4" y="169.9">10</text>
<text x="90.8" y="185.2">EXP</text>
<text x="92" y="182.6">9</text>
</g>
<g font-size="1.7" fill="#840000">
<text x="77.9" y="47.9">S-CLK</text>
<text x="77.9" y="45.4">S-CS</text>
<text x="233.1" y="46.6">ENABLE</text>
<text x="77.9" y="50.4">S-MOSI</text>
<text x="78.8" y="53">S-MISO</text>
<text x="217.4" y="51.7">SCL</text>
<text x="217.3" y="54.3">SDA</text>
<text x="77.6" y="82.2">SDA</text>
<text x="77.7" y="87.3">SCL</text>
<text x="76" y="94.9">S-CS</text>
<text x="74.1" y="100">S-MOSI</text>
<text x="75" y="97.4">S-CLK</text>
<text x="58.8" y="140.6">ENABLE</text>
<text x="76.2" y="138.1">S-MISO</text>
</g>
<g font-size="1.7" fill="#0000c2">
<text x="113" y="75.9">I2C</text>
<text x="113" y="77.8">P0.6</text>
<text x="117.1" y="75.9">Master/CH1</text>
<text x="118.2" y="77.8">:USIC0_CH1-DOUT0/DX0C</text>
<text x="142.8" y="77.8">:</text>
<text x="144.5" y="77.8">SDA</text>
<text x="113" y="79.8">P0.8:</text>
<text x="118.8" y="79.8">USIC0_CH1-SCLKOUT/DX1B</text>
<text x="145" y="79.8">:</text>
<text x="146.7" y="79.8">SCL</text>
<text x="113" y="84.8">SPI</text>
<text x="113" y="86.7">P0.13</text>
<text x="113" y="88.6">P0.14</text>
<text x="117.1" y="84.8">Slave/CH0</text>
<text x="119.3" y="86.7">:</text>
<text x="119.3" y="88.6">:</text>
<text x="121" y="86.7">USIC0_CH0-DX2F</text>
<text x="121" y="88.6">USIC0_CH0-DX1A</text>
<text x="139.6" y="86.7">SEL</text>
<text x="139.6" y="88.6">CLK</text>
<text x="113" y="90.5">P0.15</text>
<text x="113" y="92.5">P2.0</text>
<text x="118.2" y="92.5">:</text>
<text x="119.3" y="90.5">:</text>
<text x="119.9" y="92.5">USIC0_CH0-DOUT0</text>
<text x="121" y="90.5">USIC0_CH0-DX0B</text>
<text x="139.7" y="92.5">MISO</text>
<text x="139.8" y="90.5">MOSI</text>
</g>
<g font-size="1.4" fill="#006464">
<text x="63.2" y="19.2">3V3</text>
<text x="36.6" y="73.8">3V3</text>
<text x="229.6" y="72.5">3V3</text>
<text x="36.6" y="106.8">3V3</text>
<text x="84.8" y="163.9">3V3</text>
</g>
<g font-size="1.4" fill="#a90000">
<text x="54" y="44.2">1</text>
<text x="54" y="46.7">2</text>
<text x="61.6" y="46.7">7</text>
<text x="61.6" y="44.2">8</text>
<text x="54" y="49.3">3</text>
<text x="54" y="51.8">4</text>
<text x="61.6" y="51.8">5</text>
<text x="61.6" y="49.3">6</text>
<text x="227.1" y="60.3" transform="rotate(-90 227.1 60.3)">4</text>
<text x="229.6" y="60.3" transform="rotate(-90 229.6 60.3)">3</text>
<text x="232.2" y="60.3" transform="rotate(-90 232.2 60.3)">2</text>
<text x="234.7" y="60.3" transform="rotate(-90 234.7 60.3)">1</text>
<text x="227.1" y="67.9" transform="rotate(-90 227.1 67.9)">5</text>
<text x="229.6" y="67.9" transform="rotate(-90 229.6 67.9)">6</text>
<text x="232.2" y="67.9" transform="rotate(-90 232.2 67.9)">7</text>
<text x="234.7" y="67.9" transform="rotate(-90 234.7 67.9)">8</text>
<text x="48.3" y="78.5">1</text>
<text x="54.6" y="78.5">2</text>
<text x="59.1" y="91.2">1</text>
<text x="59.1" y="93.7">2</text>
<text x="66.7" y="93.7">7</text>
<text x="66.7" y="91.2">8</text>
<text x="59.1" y="96.3">3</text>
<text x="59.1" y="98.8">4</text>
<text x="66.7" y="98.8">5</text>
<text x="66.7" y="96.3">6</text>
<text x="48.3" y="112.8">1</text>
<text x="54.6" y="112.8">2</text>
</g>
<g font-size="1.4" fill="#0000c2">
<text x="14" y="183.5">Copyright</text>
<text x="14" y="185.1">This</text>
<text x="18" y="185.1">documentation</text>
<text x="22.2" y="183.5">Tinkerforge</text>
<text x="30.2" y="185.1">describes</text>
<text x="31.6" y="183.5">GmbH</text>
<text x="37" y="183.5">2023.</text>
<text x="38.4" y="185.1">Open</text>
<text x="43.2" y="185.1">Hardware</text>
<text x="51.3" y="185.1">and</text>
<text x="55.1" y="185.1">is</text>
<text x="57.4" y="185.1">licensed</text>
<text x="64.7" y="185.1">under</text>
<text x="70" y="185.1">the</text>
<text x="14" y="186.8">CERN</text>
<text x="14" y="188.4">You</text>
<text x="14" y="190.1">CERN</text>
<text x="14" y="191.7">WITHOUT ANY EXPRESS</text>
<text x="17.7" y="188.4">may</text>
<text x="19" y="186.8">OHL</text>
<text x="19" y="190.1">OHL</text>
<text x="21.8" y="188.4">redistribute</text>
<text x="23" y="186.8">v.</text>
<text x="23" y="190.1">v.1.1.</text>
<text x="25.3" y="186.8">1.1.</text>
<text x="28.2" y="190.1">(http://ohwr.org/cernohl).</text>
<text x="31.5" y="188.4">and</text>
<text x="33" y="191.7">OR IMPLIED</text>
<text x="35.3" y="188.4">modify</text>
<text x="41.4" y="188.4">this</text>
<text x="43.1" y="191.7">WARRANTY, INCLUDING</text>
<text x="45.2" y="188.4">documentation</text>
<text x="49.9" y="190.1">This</text>
<text x="53.9" y="190.1">documentation</text>
<text x="57.4" y="188.4">under</text>
<text x="61.3" y="191.7">OF</text>
<text x="62.7" y="188.4">the</text>
<text x="66.1" y="188.4">terms</text>
<text x="66.1" y="190.1">is</text>
<text x="68.4" y="190.1">distributed</text>
<text x="71.4" y="188.4">of</text>
<text x="14" y="193.3">MERCHANTABILITY,</text>
<text x="14" y="195">PARTICULAR</text>
<text x="14" y="196.6">conditions</text>
<text x="23.9" y="195">PURPOSE.</text>
<text x="28.7" y="193.3">SATISFACTORY QUALITY AND</text>
<text x="32.5" y="195">Please</text>
<text x="38.6" y="195">see</text>
<text x="42.2" y="195">the</text>
<text x="45.6" y="195">CERN</text>
<text x="50.6" y="195">OHL</text>
<text x="51.2" y="193.3">FITNESS</text>
<text x="54.6" y="195">v.1.1</text>
<text x="58.3" y="193.3">FOR</text>
<text x="59.3" y="195">for</text>
<text x="62.5" y="195">applicable</text>
</g>
</svg>
